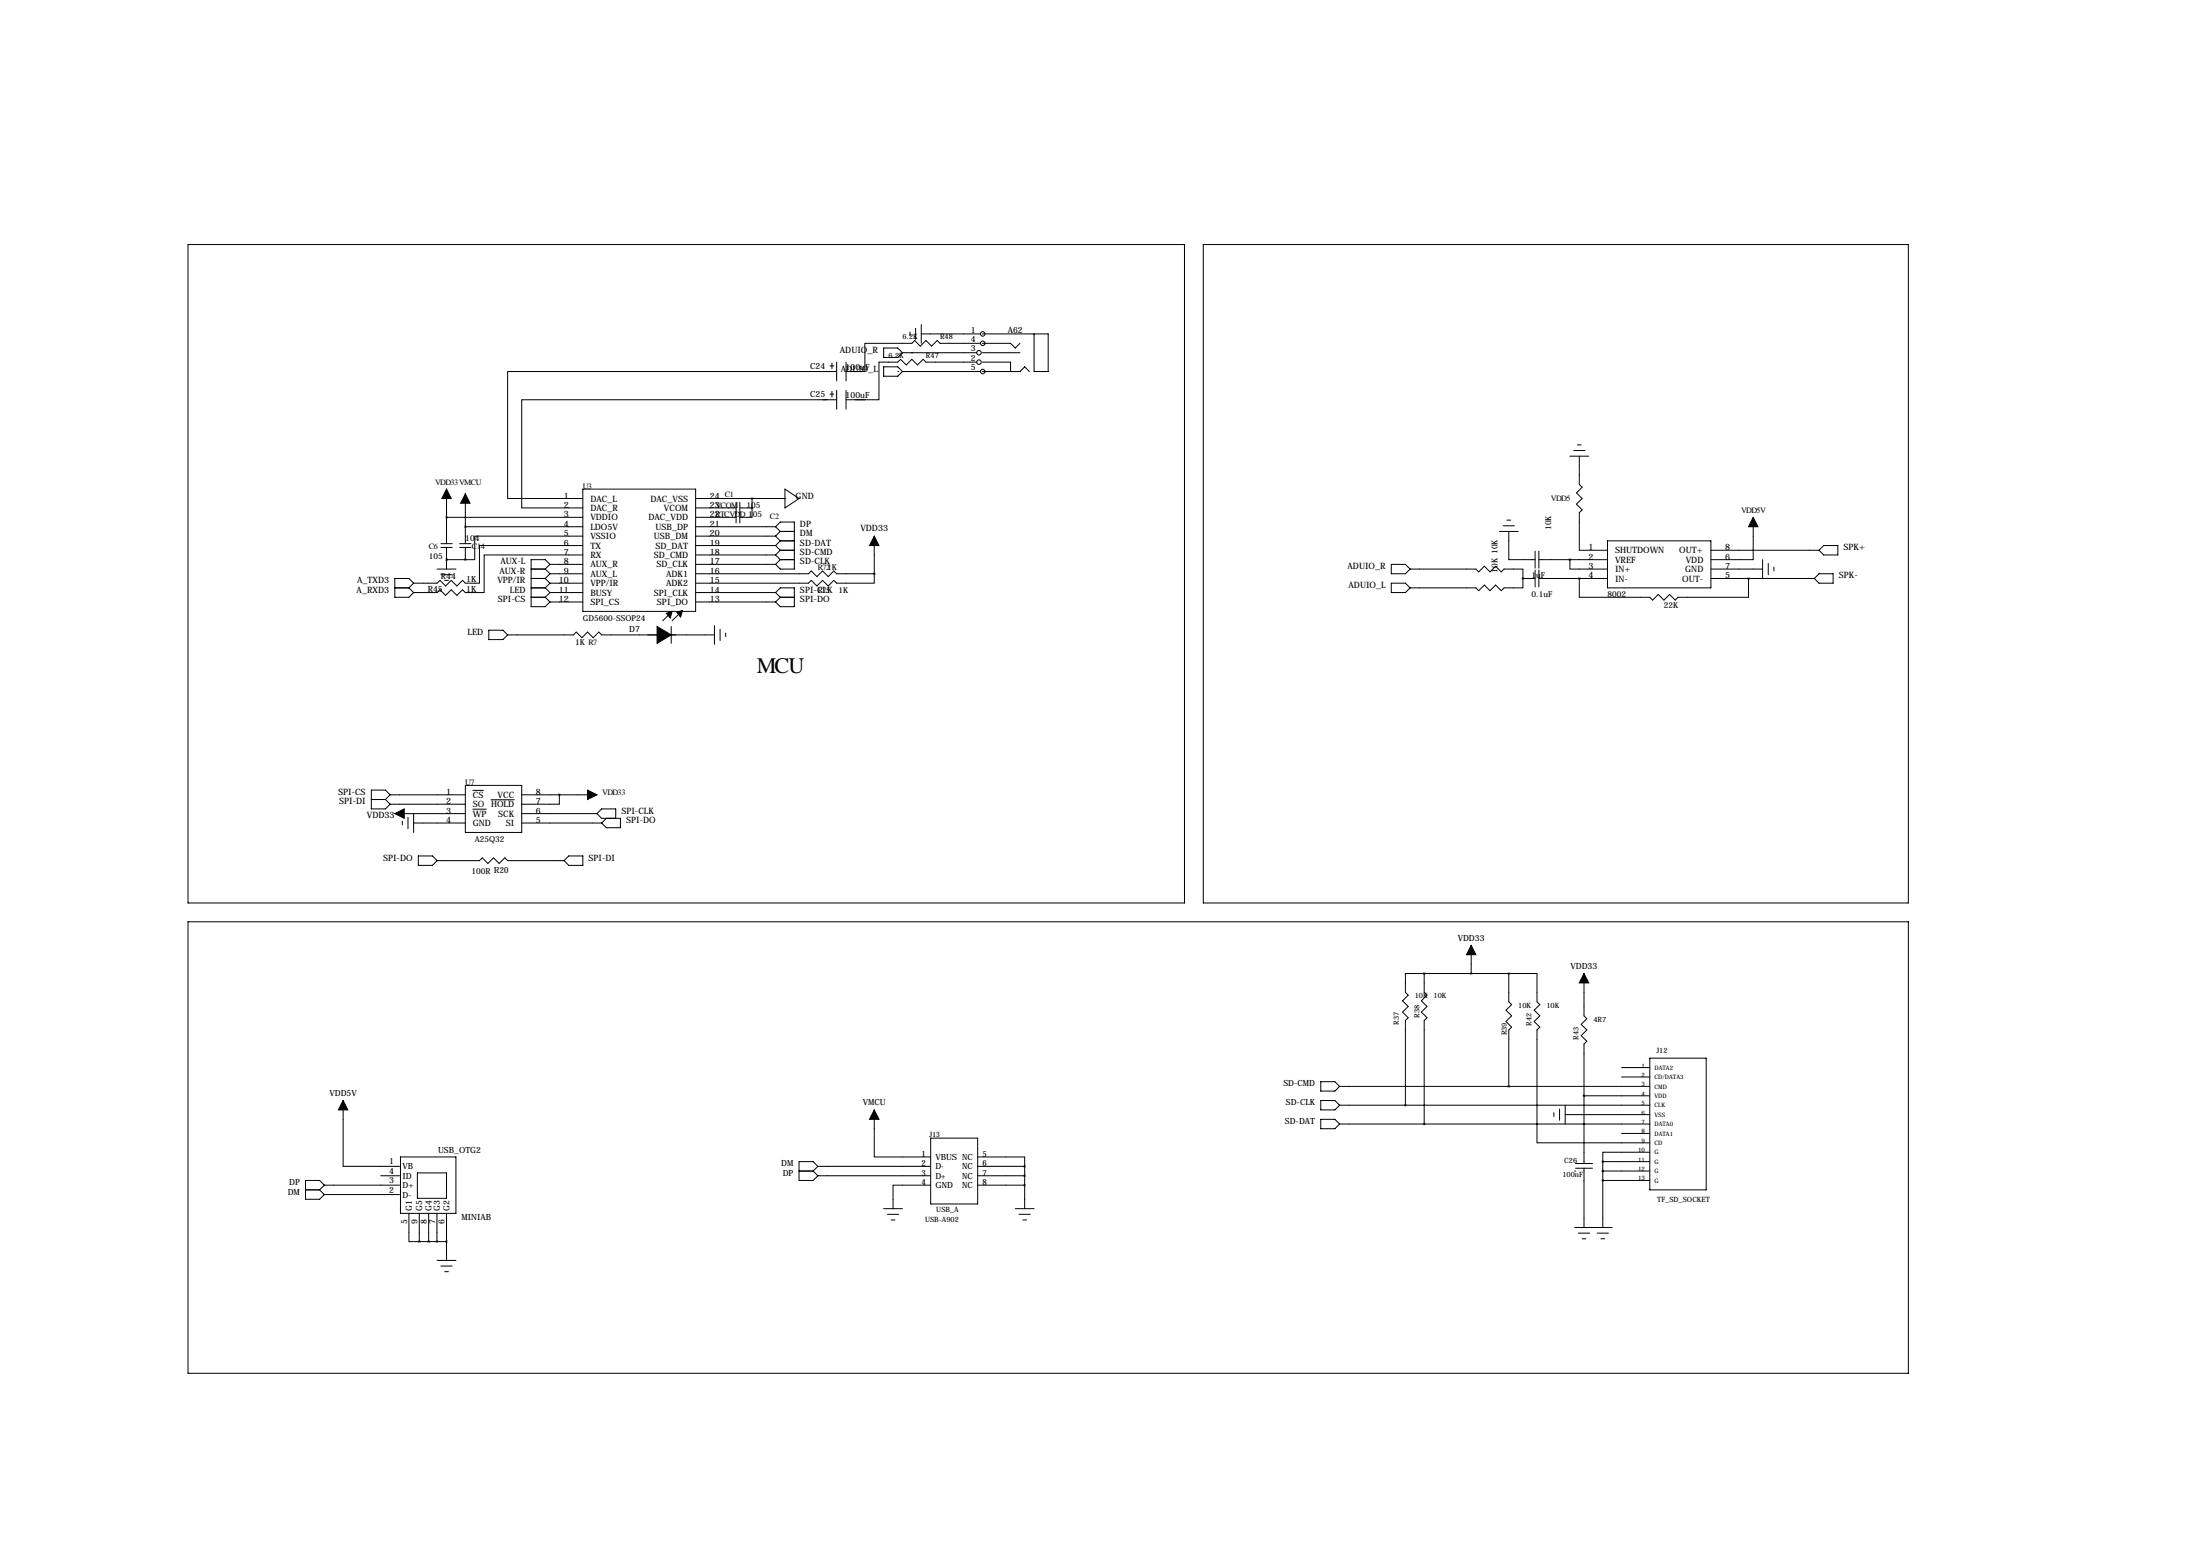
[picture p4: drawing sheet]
<svg xmlns="http://www.w3.org/2000/svg" width="594mm" height="419mm" viewBox="0 0 594 419" stroke-linecap="round" stroke-linejoin="round" font-family="sans-serif">
<g fill="none" stroke="#000" stroke-width=".27">
<path d="M50.8 66h269.2v177.8h-269.2zM325.1 66h190.5v177.8h-190.5zM224.3 98.8h1M224.8 98v1.6M226.1 97.8v5.1M228.6 97.8v5.1M238.8 94h3.8l1.2 1.2-1.2 1.3h-3.8zM238.8 99.1h3.8l1.2 1.2-1.2 1.3h-3.8zM243.8 95.2h20.1M245.9 89.7v1M246.4 95.2h.1M247.4 88.6v3.1"/>
<path d="M248.9 90.2h16M248.9 87.6v5.1M263.9 97.8h-13.7l-.8-.8-1.5 1.6-1.5-1.6-1.5 1.6-1.6-1.6-.7 .8h-5.1v10.1h-8.9M264.9 92.7h-10.9l-.8-.8-1.5 1.6-1.5-1.6-1.5 1.6-1.6-1.6-.7 .8h-12.7v7.6h-5.1M265.4 92.7h7.6l1.3 1.3 1.3-1.3M265.4 90.2h17.8v10.1h-3.8v-10.1M265.4 97.8h7.6v2.5M265.4 95.2h10.2M224.3 106.4h1M224.8 105.7v1.5M226.1 100.3h-88.9v34.3h20.3M226.1 107.9h-85.1v29.3h16.5"/>
<path d="M226.1 105.4v5.1M228.6 105.4v5.1M242.6 100.3h.1M243.8 100.3h21.1M265.4 100.3h10.2l1.3-1.2 1.2 1.2M120.6 132.1v14.7M120.6 139.7h36.9M125.7 133.3v13.5M157.5 132.1h30.5v33h-30.5zM188 137.2h10.9M188 139.7h10.9M188 134.6h24.1"/>
<path d="M198.9 135.6v5.6M199.9 137.2h3.3M199.9 135.6v5.6M203.2 137.2v2.5h-3.3M203.2 134.6v2.6M212.1 132.1l3.8 2.5-3.8 2.6zM424.2 123.2h5.1M425.2 121.7h3M426.2 120.1h1M426.7 123.2v7.6l.8 .8-1.5 1.5 1.5 1.5-1.5 1.5 1.5 1.6-.8 .7v10.2h7.6M473.7 139.7v11.4h-11.4M106.7 158.8h3.8"/>
<path d="M110.5 158.8l1.3 1.2M111.8 157.5l-1.3-1.3h-3.8v5.1h3.8l1.3-1.3M111.8 157.5l-1.3 1.3M118.1 153.7h5.1M119.1 147.8h3.1M119.1 146.8h3.1M119.1 155.2h3.1M120.1 156.7h1.1M120.6 151.1h.1M120.6 147.8v5.9M120.6 151.1h5.1M124.2 147.8h3.1"/>
<path d="M124.2 146.8h3.1M125.7 147.8v3.3M125.7 142.2h31.8M143.5 158.8h3.8M143.5 153.7h3.8M143.5 156.2h3.8M147.3 156.2l1.3 1.3M147.3 158.8l1.3 1.2M147.3 153.7l1.3 1.2M148.6 152.4h8.9M148.6 154.9h8.9M148.6 157.5h8.9"/>
<path d="M148.6 152.4l-1.3-1.3h-3.8v12.7h3.8l1.3-1.2M148.6 157.5l-1.3 1.3M148.6 154.9l-1.3 1.3M148.6 152.4l-1.3 1.3M157.5 147.3h-28v10.2h-3.8l-.7-.8-1.6 1.5-1.5-1.5-1.5 1.5-1.5-1.5-.8 .8h-6.3M157.5 149.9h-26.7v10.1h-5.1l-.7-.7-1.6 1.5-1.5-1.5-1.5 1.5-1.5-1.5-.8 .7h-6.3M157.5 144.8h-29.2v6.3h-2.6M188 142.2h21.5M188 144.8h21.5M188 147.3h21.5M188 149.9h21.5M188 152.4h21.5"/>
<path d="M188 154.9h30.4l.8-.7 1.5 1.5 1.5-1.5 1.6 1.5 1.5-1.5 .8 .7h10.1M209.5 142.2l1.3-1.2h3.8v12.7h-3.8l-1.3-1.3M209.5 142.2l1.3 1.3M209.5 147.3l1.3 1.3M209.5 149.9l1.3 1.2M209.5 144.8l1.3 1.3M210.8 151.1l-1.3 1.3M210.8 146.1h3.8M210.8 148.6h3.8M210.8 151.1h3.8M210.8 143.5h3.8M210.8 146.1l-1.3 1.2"/>
<path d="M210.8 148.6l-1.3 1.3M210.8 143.5l-1.3 1.3M236.2 154.9v2.6h-10.1l-.8-.8-1.5 1.5-1.6-1.5-1.5 1.5-1.5-1.5-.8 .8h-30.4M236.2 144.8v10.1M375.9 152.4h3.8l1.3 1.3-1.3 1.2h-3.8zM375.9 157.5h3.8l1.3 1.3-1.3 1.2h-3.8zM381 153.7h17.8l.7 .7 1.6-1.5 1.5 1.5 1.5-1.5 1.5 1.5 .8-.7h5.1v2.5M405.1 143.5h5.1M406.1 142h3.1M407.2 140.5h1M407.7 143.5v7.6h7.1M411.5 156.2v2.6h-5.1l-.8 .7-1.5-1.5-1.5 1.5-1.5-1.5-1.6 1.5-.7-.7h-17.8"/>
<path d="M411.5 156.2h.1M411.5 156.2h3.3M414.8 148.8v4.6M414.8 153.9v4.6M415.8 151.1h18.5M415.8 156.2h18.5M415.8 148.8v4.6M415.8 153.9v4.6M424.2 151.1v2.6h10.1M426.7 156.2v5.1h19.1l.7 .8 1.6-1.6 1.5 1.6 1.5-1.6 1.5 1.6 .8-.8h19v-5.1M426.7 156.2h.1M434.3 146.1h28v12.7h-28z"/>
<path d="M462.3 148.6h29.2M462.3 153.7h13.9M462.3 156.2h27.9M476.2 151.1v5.1M477.8 152.1v3.1M479.3 153.2v1M490.2 156.2l1.3-1.3h3.8v2.6h-3.8zM491.5 148.6l1.3-1.3h3.8v2.6h-3.8zM132.1 170.2h3.8l1.3 1.2-1.3 1.3h-3.8zM137.2 171.4h17.7l.8-.7 1.5 1.5 1.5-1.5 1.6 1.5 1.5-1.5 .8 .7h30.4M143.5 161.3h3.8M147.3 161.3l1.3 1.3"/>
<path d="M148.6 160h8.9M148.6 162.6h8.9M148.6 160l-1.3 1.3M181.4 169.2v4.5M181.6 165.1l-2.5 2.5M184.1 165.1l-2.5 2.5M188 160h21.5M188 162.6h21.5M193 168.9v5.1M194.6 169.9v3.1M196.1 170.9v1.1M209.5 160l1.3-1.2h3.8v5h-3.8l-1.3-1.2"/>
<path d="M209.5 160l1.3 1.3M210.8 161.3h3.8M210.8 161.3l-1.3 1.3M100.3 215.9h3.8M104.1 215.9l1.3 1.3M105.4 214.6h20.3M105.4 217.2h20.3M105.4 214.6l-1.3 1.3M105.4 214.6l-1.3-1.2h-3.8v5h3.8l1.3-1.2M106.7 219.7h19M111.8 219.7v5.1M125.7 212.1h15.3v12.7h-15.3z"/>
<path d="M127.8 213.4h2.8M127.8 218.5h3.6M132.7 216h6.2M141 214.6h20.3M141 219.7h20.3M151.1 214.6v2.6h-10.1M161.3 219.7l1.3-1.3h3.8v2.6M161.3 219.7l1.3 1.3h5v2.5h-3.8l-1.2-1.3M108.7 221.7v1.1M110.2 220.7v3.1M111.8 222.2h13.9M113 231.1h3.8l1.3 1.3-1.3 1.3h-3.8z"/>
<path d="M118.1 232.4h11.4l.8-.8 1.5 1.6 1.5-1.6 1.6 1.6 1.5-1.6 .8 .8h15.2M141 222.2h21.6M152.4 232.4l1.3-1.3h3.8v2.6h-3.8zM163.8 221l-1.2 1.2M50.8 248.9h464.8v121.9h-464.8zM397.5 255.3v7.6M384.8 262.9h-5.1v5.1l.8 .7-1.5 1.6 1.5 1.5-1.5 1.5 1.5 1.5-.8 .8v22.8M384.8 262.9v5.1l.8 .7-1.6 1.6 1.6 1.5-1.6 1.5 1.6 1.5-.8 .8v27.9M384.8 262.9h22.9M407.7 262.9h7.6v7.6l.8 .8-1.6 1.5 1.6 1.5-1.6 1.5 1.6 1.6-.8 .7v30.5h30.5M407.7 262.9v7.6l.7 .8-1.5 1.5 1.5 1.5-1.5 1.5 1.5 1.6-.7 .7v15.3M428 262.9v11.4l.8 .8-1.6 1.5 1.6 1.5-1.6 1.6 1.6 1.5-.8 .7v32.3"/>
<path d="M92.7 297.2v17.8h15.2M236.2 299.7v12.7h15.3M356.9 292.1h3.8l1.2 1.3-1.2 1.2h-3.8zM356.9 297.2h3.8l1.2 1.2-1.2 1.3h-3.8zM361.9 293.4h83.9M361.9 298.4h83.9M421.4 299.5v3M422.9 298.4v5.1M428 295.9h17.8M438.1 288.3h7.7M438.1 290.8h7.7M445.8 285.8h15.2v35.5h-15.2z"/>
<path d="M102.9 317.5h5M108.2 312.4h15v15.3h-15zM112.8 316.7h7.8v6.9h-7.8zM215.9 316.2h3.8M219.7 316.2l1.3 1.3M221 315l-1.3-1.3h-3.8v5.1h3.8l1.3-1.3M221 315h30.5M221 317.5h30.5M221 315l-1.3 1.2M251.5 307.3h12.7v17.8h-12.7zM264.2 312.4h12.7v2.6M264.2 315h12.7"/>
<path d="M264.2 317.5h12.7M276.9 315v11.4M356.9 302.3h3.8l1.2 1.2-1.2 1.3h-3.8zM361.9 303.5h83.9M419.9 300.5v1M422.9 301h22.9M425.4 316.2h.1M425.7 315.5h4.6M425.7 314.2h4.6M428 315.5v16M433.1 313.7h12.7M433.1 316.2h12.7"/>
<path d="M433.1 318.8h12.7M433.1 313.7v17.8M438.1 306.1h7.7M445.8 311.1h-12.7v2.6M82.5 321.3h3.9M86.4 321.3l1.2 1.3M87.6 320l-1.2-1.2h-3.9v5h3.9l1.2-1.2M87.6 322.6h20.3M87.6 320h20.3M87.6 320l-1.2 1.3M110.5 327.7v7.6h2.8M113.3 327.7v7.6"/>
<path d="M113.3 335.3h7.3M115.8 327.7v7.6M118.1 327.7v7.6M120.6 327.7v12.7M238.8 326.4h5M239.8 327.9h3M240.8 329.4h1M251.5 320h-10.2v6.4M264.2 320h12.7M274.3 326.4h5.1M275.3 327.9h3.1M276.4 329.4h1"/>
<path d="M425.4 331.5h10.2M426.5 333h3M427.5 334.5h1M431.5 333h3.1M432.6 334.5h1M118.1 340.4h5.1M119.1 341.9h3.1M120.1 343.4h1.1"/>
<circle cx="264.5" cy="95.2" r=".61"/>
<circle cx="264.5" cy="97.8" r=".61"/>
<circle cx="265.5" cy="90.2" r=".61"/>
<circle cx="265.5" cy="92.7" r=".61"/>
<circle cx="265.5" cy="100.3" r=".61"/>
</g>
<g fill="#000" stroke="#000" stroke-width=".27">
<path d="M120.6 132.1l1.3 2.5h-2.5zM125.7 133.3l1.3 2.6h-2.5zM473.7 139.7l1.3 2.5h-2.6zM236.2 144.8l1.3 2.5h-2.6zM177.5 171.4h3.9l-3.9 2.3zM177.5 169.2l3.9 2.2h-3.9zM180.1 165.6l1.5-.5-.5 1.8zM182.9 165.4l1.5-.6-.5 1.8zM106.7 219.7l2.5-1.3v2.6zM158.7 213.4l2.6 1.2-2.6 1.3zM397.5 255.3l1.3 2.5h-2.6zM428 262.9l1.3 2.5h-2.6z"/>
<path d="M92.7 297.2l1.3 2.5h-2.6zM236.2 299.7l1.3 2.6h-2.6z"/>
</g>
<path d="M120.6 139.7a.05 .05 0 0 0 .1 0 .05 .05 0 0 0-.1 0zM151.1 214.6a.05 .05 0 0 0 .1 0 .05 .05 0 0 0-.1 0zM407.6 262.9a.05 .05 0 0 0 .1 0 .05 .05 0 0 0-.1 0zM433 318.8a.05 .05 0 0 0 .1 0 .05 .05 0 0 0-.1 0zM433 316.2a.05 .05 0 0 0 .1 0 .05 .05 0 0 0-.1 0zM433 313.7a.05 .05 0 0 0 .1 0 .05 .05 0 0 0-.1 0zM379.7 298.5a.05 .05 0 0 0 .1 0 .05 .05 0 0 0-.1 0zM407.6 293.4a.05 .05 0 0 0 .1 0 .05 .05 0 0 0-.1 0zM120.6 151.1a.05 .05 0 0 0 .1 0 .05 .05 0 0 0-.1 0zM125.7 151.1a.05 .05 0 0 0 .1 0 .05 .05 0 0 0-.1 0zM125.7 142.2a.05 .05 0 0 0 .1 0 .05 .05 0 0 0-.1 0zM120.6 335.3a.05 .05 0 0 0 .1 0 .05 .05 0 0 0-.1 0zM118 335.3a.05 .05 0 0 0 .1 0 .05 .05 0 0 0-.1 0zM472.4 156.2a.05 .05 0 0 0 .1 0 .05 .05 0 0 0-.1 0zM276.8 317.5a.05 .05 0 0 0 .1 0 .05 .05 0 0 0-.1 0zM276.8 315a.05 .05 0 0 0 .1 0 .05 .05 0 0 0-.1 0zM276.8 320a.05 .05 0 0 0 .1 0 .05 .05 0 0 0-.1 0z" fill="#000" stroke="#000" stroke-width=".63"/>
<text font-size="6" x="204.5" y="181.6">MCU</text>
<g font-size="2.4">
<text x="226.9" y="95.3">ADUIO_R</text>
<text x="227.2" y="100.3">ADUIO_L</text>
<text x="152.3" y="134.6">1</text>
<text x="152.3" y="137.2">2</text>
<text x="159.5" y="135.5">DAC_L</text>
<text x="159.5" y="138">DAC_R</text>
<text x="175.7" y="135.5">DAC_VSS</text>
<text x="179.4" y="138">VCOM</text>
<text x="191.8" y="137.2">23</text>
<text x="191.8" y="134.6">24 C1</text>
<text x="215" y="134.6">GND</text>
<text x="152.3" y="139.7">3</text>
<text x="152.3" y="142.2">4</text>
<text x="159.5" y="140.5">VDDIO</text>
<text x="159.5" y="143.1">LDO5V</text>
<text x="175.2" y="140.5">DAC_VDD</text>
<text x="177.1" y="143.1">USB_DP</text>
<text x="191.8" y="142.2">21</text>
<text x="191.8" y="139.7">22</text>
<text x="216.2" y="142.2">DP</text>
<text x="232.5" y="143.5">VDD33</text>
<text x="152.3" y="144.8">5</text>
<text x="152.3" y="147.3">6</text>
<text x="152.3" y="149.9">7</text>
<text x="159.5" y="145.6">VSSIO</text>
<text x="159.5" y="148.2">TX</text>
<text x="176.7" y="145.6">USB_DM</text>
<text x="177.1" y="148.2">SD_DAT</text>
<text x="191.8" y="149.9">18</text>
<text x="191.8" y="147.3">19</text>
<text x="191.8" y="144.8">20</text>
<text x="216.2" y="147.3">SD-DAT</text>
<text x="216.2" y="149.9">SD-CMD</text>
<text x="216.2" y="144.8">DM</text>
<text x="429.2" y="148.6">1</text>
<text x="436.4" y="149.4">SHUTDOWN</text>
<text x="453.7" y="149.4">OUT+</text>
<text x="466.1" y="148.6">8</text>
<text x="498.1" y="148.6">SPK+</text>
<text x="134.9" y="154.9">AUX-R</text>
<text x="135.2" y="152.4">AUX-L</text>
<text x="152.3" y="152.4">8</text>
<text x="152.3" y="154.9">9</text>
<text x="159.5" y="150.7">RX</text>
<text x="159.5" y="153.2">AUX_R</text>
<text x="159.5" y="155.8">AUX_L</text>
<text x="176.7" y="150.7">SD_CMD</text>
<text x="177.4" y="153.2">SD_CLK</text>
<text x="180" y="155.8">ADK1</text>
<text x="191.8" y="154.9">16</text>
<text x="191.8" y="152.4">17</text>
<text x="216.2" y="152.4">SD-CLK</text>
<text x="364.1" y="153.7">ADUIO_R</text>
<text x="429.2" y="151.1">2</text>
<text x="429.2" y="153.7">3</text>
<text x="436.4" y="152">VREF</text>
<text x="436.4" y="154.5">IN+</text>
<text x="455.4" y="154.5">GND</text>
<text x="455.5" y="152">VDD</text>
<text x="466.1" y="151.1">6</text>
<text x="466.1" y="153.7">7</text>
<text x="96.3" y="160">A_RXD3</text>
<text x="96.5" y="157.5">A_TXD3</text>
<text x="134.4" y="157.5">VPP/IR</text>
<text x="137.8" y="160">LED</text>
<text x="151" y="157.5">10</text>
<text x="151" y="160">11</text>
<text x="159.5" y="158.3">VPP/IR</text>
<text x="159.5" y="160.9">BUSY</text>
<text x="176.7" y="160.9">SPI_CLK</text>
<text x="180" y="158.3">ADK2</text>
<text x="191.8" y="160">14</text>
<text x="191.8" y="157.5">15</text>
<text x="216.2" y="160">SPI-CLK 1K</text>
<text x="364.3" y="158.8">ADUIO_L</text>
<text x="429.2" y="156.2">4</text>
<text x="436.4" y="157">IN-</text>
<text x="454.5" y="157">OUT-</text>
<text x="466.1" y="156.2">5</text>
<text x="496.8" y="156.2">SPK-</text>
<text x="134.5" y="162.6">SPI-CS</text>
<text x="151" y="162.6">12</text>
<text x="159.5" y="163.4">SPI_CS</text>
<text x="177.5" y="163.4">SPI_DO</text>
<text x="191.8" y="162.6">13</text>
<text x="216.2" y="162.6">SPI-DO</text>
<text x="126.3" y="171.4">LED</text>
<text x="91.3" y="214.6">SPI-CS</text>
<text x="120.6" y="214.6">1</text>
<text x="127.8" y="215.5">CS</text>
<text x="134.5" y="215.5">VCC</text>
<text x="144.8" y="214.6">8</text>
<text x="91.6" y="217.2">SPI-DI</text>
<text x="99.1" y="221">VDD33</text>
<text x="120.6" y="217.2">2</text>
<text x="120.6" y="219.7">3</text>
<text x="127.8" y="218">SO</text>
<text x="127.8" y="220.5">WP</text>
<text x="132.7" y="218">HOLD</text>
<text x="134.6" y="220.5">SCK</text>
<text x="144.8" y="219.7">6</text>
<text x="144.8" y="217.2">7</text>
<text x="167.9" y="219.7">SPI-CLK</text>
<text x="120.6" y="222.2">4</text>
<text x="127.8" y="223.1">GND</text>
<text x="136.6" y="223.1">SI</text>
<text x="144.8" y="222.2">5</text>
<text x="169.2" y="222.2">SPI-DO</text>
<text x="103.5" y="232.4">SPI-DO</text>
<text x="159" y="232.4">SPI-DI</text>
</g>
<g font-size="2.3">
<text x="262.3" y="89.8">1</text>
<text x="272.3" y="89.9">A62</text>
<text x="262.3" y="92.4">4</text>
<text x="262.3" y="94.9">3</text>
<text x="218.9" y="99.7">C24</text>
<text x="228.5" y="99.8">100uF</text>
<text x="262.3" y="100">5</text>
<text x="262.3" y="97.4">2</text>
<text x="218.9" y="107.3">C25</text>
<text x="228.5" y="107.4">100uF</text>
<text x="115.6" y="159.8">R45</text>
<text x="119.1" y="156.5">R44</text>
<text x="126" y="157.2">1K</text>
<text x="126" y="159.8">1K</text>
<text x="170" y="170.7">D7</text>
<text x="393.9" y="254">VDD33</text>
<text x="424.4" y="261.6">VDD33</text>
<text x="346.8" y="293.4">SD-CMD</text>
<text x="89" y="295.9">VDD5V</text>
<text x="233.1" y="298.4">VMCU</text>
<text x="347.4" y="298.4">SD-CLK</text>
<text x="347.2" y="303.5">SD-DAT</text>
<text x="118.4" y="311.4">USB_OTG2</text>
<text x="105.1" y="314.5">1</text>
<text x="105.1" y="317">4</text>
<text x="108.7" y="315.8">VB</text>
<text x="211.1" y="315">DM</text>
<text x="211.5" y="317.5">DP</text>
<text x="249" y="312.4">1</text>
<text x="249" y="315">2</text>
<text x="249" y="317.5">3</text>
<text x="252.7" y="313.2">VBUS NC</text>
<text x="252.7" y="315.7">D-</text>
<text x="260" y="315.7">NC</text>
<text x="265.4" y="312.4">5</text>
<text x="265.4" y="315">6</text>
<text x="265.4" y="317.5">7</text>
<text x="77.7" y="322.6">DM</text>
<text x="78.1" y="320">DP</text>
<text x="105.1" y="322.1">2</text>
<text x="105.1" y="319.5">3</text>
<text x="108.7" y="323.4">D-</text>
<text x="108.7" y="320.8">D+</text>
<text x="108.7" y="318.3">ID</text>
<text x="249" y="320">4</text>
<text x="252.7" y="318.3">D+</text>
<text x="252.7" y="320.8">GND</text>
<text x="260" y="318.3">NC</text>
<text x="260" y="320.8">NC</text>
<text x="265.4" y="320">8</text>
<text x="111.3" y="326.9" transform="rotate(-90 111.3 326.9)">G1</text>
<text x="114.1" y="326.9" transform="rotate(-90 114.1 326.9)">G5</text>
<text x="116.6" y="326.9" transform="rotate(-90 116.6 326.9)">G4</text>
<text x="118.9" y="326.9" transform="rotate(-90 118.9 326.9)">G3</text>
<text x="121.5" y="326.9" transform="rotate(-90 121.5 326.9)">G2</text>
<text x="124.7" y="329.5">MINIAB</text>
<text x="110" y="330.5" transform="rotate(-90 110 330.5)">5</text>
<text x="112.8" y="330.5" transform="rotate(-90 112.8 330.5)">9</text>
<text x="115.3" y="330.5" transform="rotate(-90 115.3 330.5)">8</text>
<text x="117.6" y="330.6" transform="rotate(-90 117.6 330.6)">7</text>
<text x="120.1" y="330.6" transform="rotate(-90 120.1 330.6)">6</text>
</g>
<g font-size="2.2">
<text x="117.6" y="130.9">VDD33VMCU</text>
<text x="157.5" y="132.1">U3</text>
<text x="193.3" y="137.2">VCOM</text>
<text x="201.7" y="137.2">105</text>
<text x="419.1" y="135.4">VDD5</text>
<text x="193.3" y="139.7">RTCVDD 105</text>
<text x="208" y="140.2">C2</text>
<text x="419.1" y="143.1" transform="rotate(-90 419.1 143.1)">10K</text>
<text x="470.4" y="138.6">VDD5V</text>
<text x="115.8" y="148.3">C6</text>
<text x="125.7" y="146.1">104</text>
<text x="127.5" y="148.3">C14</text>
<text x="115.8" y="150.9">105</text>
<text x="221" y="153.8">R721K</text>
<text x="404.6" y="154.7" transform="rotate(-90 404.6 154.7)">10K 10K</text>
<text x="221" y="160.2">R75</text>
<text x="413.8" y="156.2">1uF</text>
<text x="413.8" y="161.3">0.1uF</text>
<text x="434.3" y="161.3">8002</text>
<text x="157.5" y="167.6">GD5600-SSOP24</text>
<text x="449.6" y="164.1">22K</text>
<text x="155.4" y="174.3">1K R7</text>
<text x="125.7" y="212.1">U7</text>
<text x="162.7" y="214.6">VDD33</text>
<text x="128.3" y="227.3">A25Q32</text>
<text x="127.4" y="236">100R R20</text>
</g>
<g font-size="2">
<text x="243.8" y="91.5">6.2K</text>
<text x="254" y="91.5">R48</text>
<text x="240" y="96.6">6.2K</text>
<text x="250.2" y="96.6">R47</text>
<text x="382.3" y="269.6">10K</text>
<text x="387.4" y="269.6">10K</text>
<text x="383.5" y="274.8" transform="rotate(-90 383.5 274.8)">R38</text>
<text x="410.2" y="272.1">10K</text>
<text x="417.8" y="272.1">10K</text>
<text x="430.5" y="276">4R7</text>
<text x="378" y="276.8" transform="rotate(-90 378 276.8)">R37</text>
<text x="407.2" y="279.6" transform="rotate(-90 407.2 279.6)">R39</text>
<text x="413.8" y="277.1" transform="rotate(-90 413.8 277.1)">R42</text>
<text x="426.5" y="280.9" transform="rotate(-90 426.5 280.9)">R43</text>
<text x="447.5" y="284.5">J12</text>
<text x="251.1" y="307.1">J13</text>
<text x="422.1" y="317.8">100nF</text>
<text x="422.7" y="313.9">C26</text>
<text x="249.9" y="329.9">USB-A902</text>
<text x="253" y="327.4">USB_A</text>
<text x="447.8" y="324.6">TF_SD_SOCKET</text>
</g>
<g font-size="1.6">
<text x="443.6" y="288.3">1</text>
<text x="443.6" y="290.8">2</text>
<text x="443.6" y="293.4">3</text>
<text x="447" y="288.9">DATA2</text>
<text x="447" y="291.4">CD/DATA3</text>
<text x="447" y="293.9">CMD</text>
<text x="443.6" y="295.9">4</text>
<text x="443.6" y="298.4">5</text>
<text x="447" y="296.5">VDD</text>
<text x="447" y="299">CLK</text>
<text x="443.6" y="301">6</text>
<text x="443.6" y="303.5">7</text>
<text x="447" y="301.6">VSS</text>
<text x="447" y="304.1">DATA0</text>
<text x="442.6" y="311.1">10</text>
<text x="443.6" y="306.1">8</text>
<text x="443.6" y="308.6">9</text>
<text x="447" y="306.6">DATA1</text>
<text x="447" y="309.2">CD</text>
<text x="447" y="311.7">G</text>
<text x="442.6" y="313.7">11</text>
<text x="442.6" y="316.2">12</text>
<text x="447" y="314.3">G</text>
<text x="447" y="316.8">G</text>
<text x="442.6" y="318.8">13</text>
<text x="447" y="319.3">G</text>
</g>
</svg>
